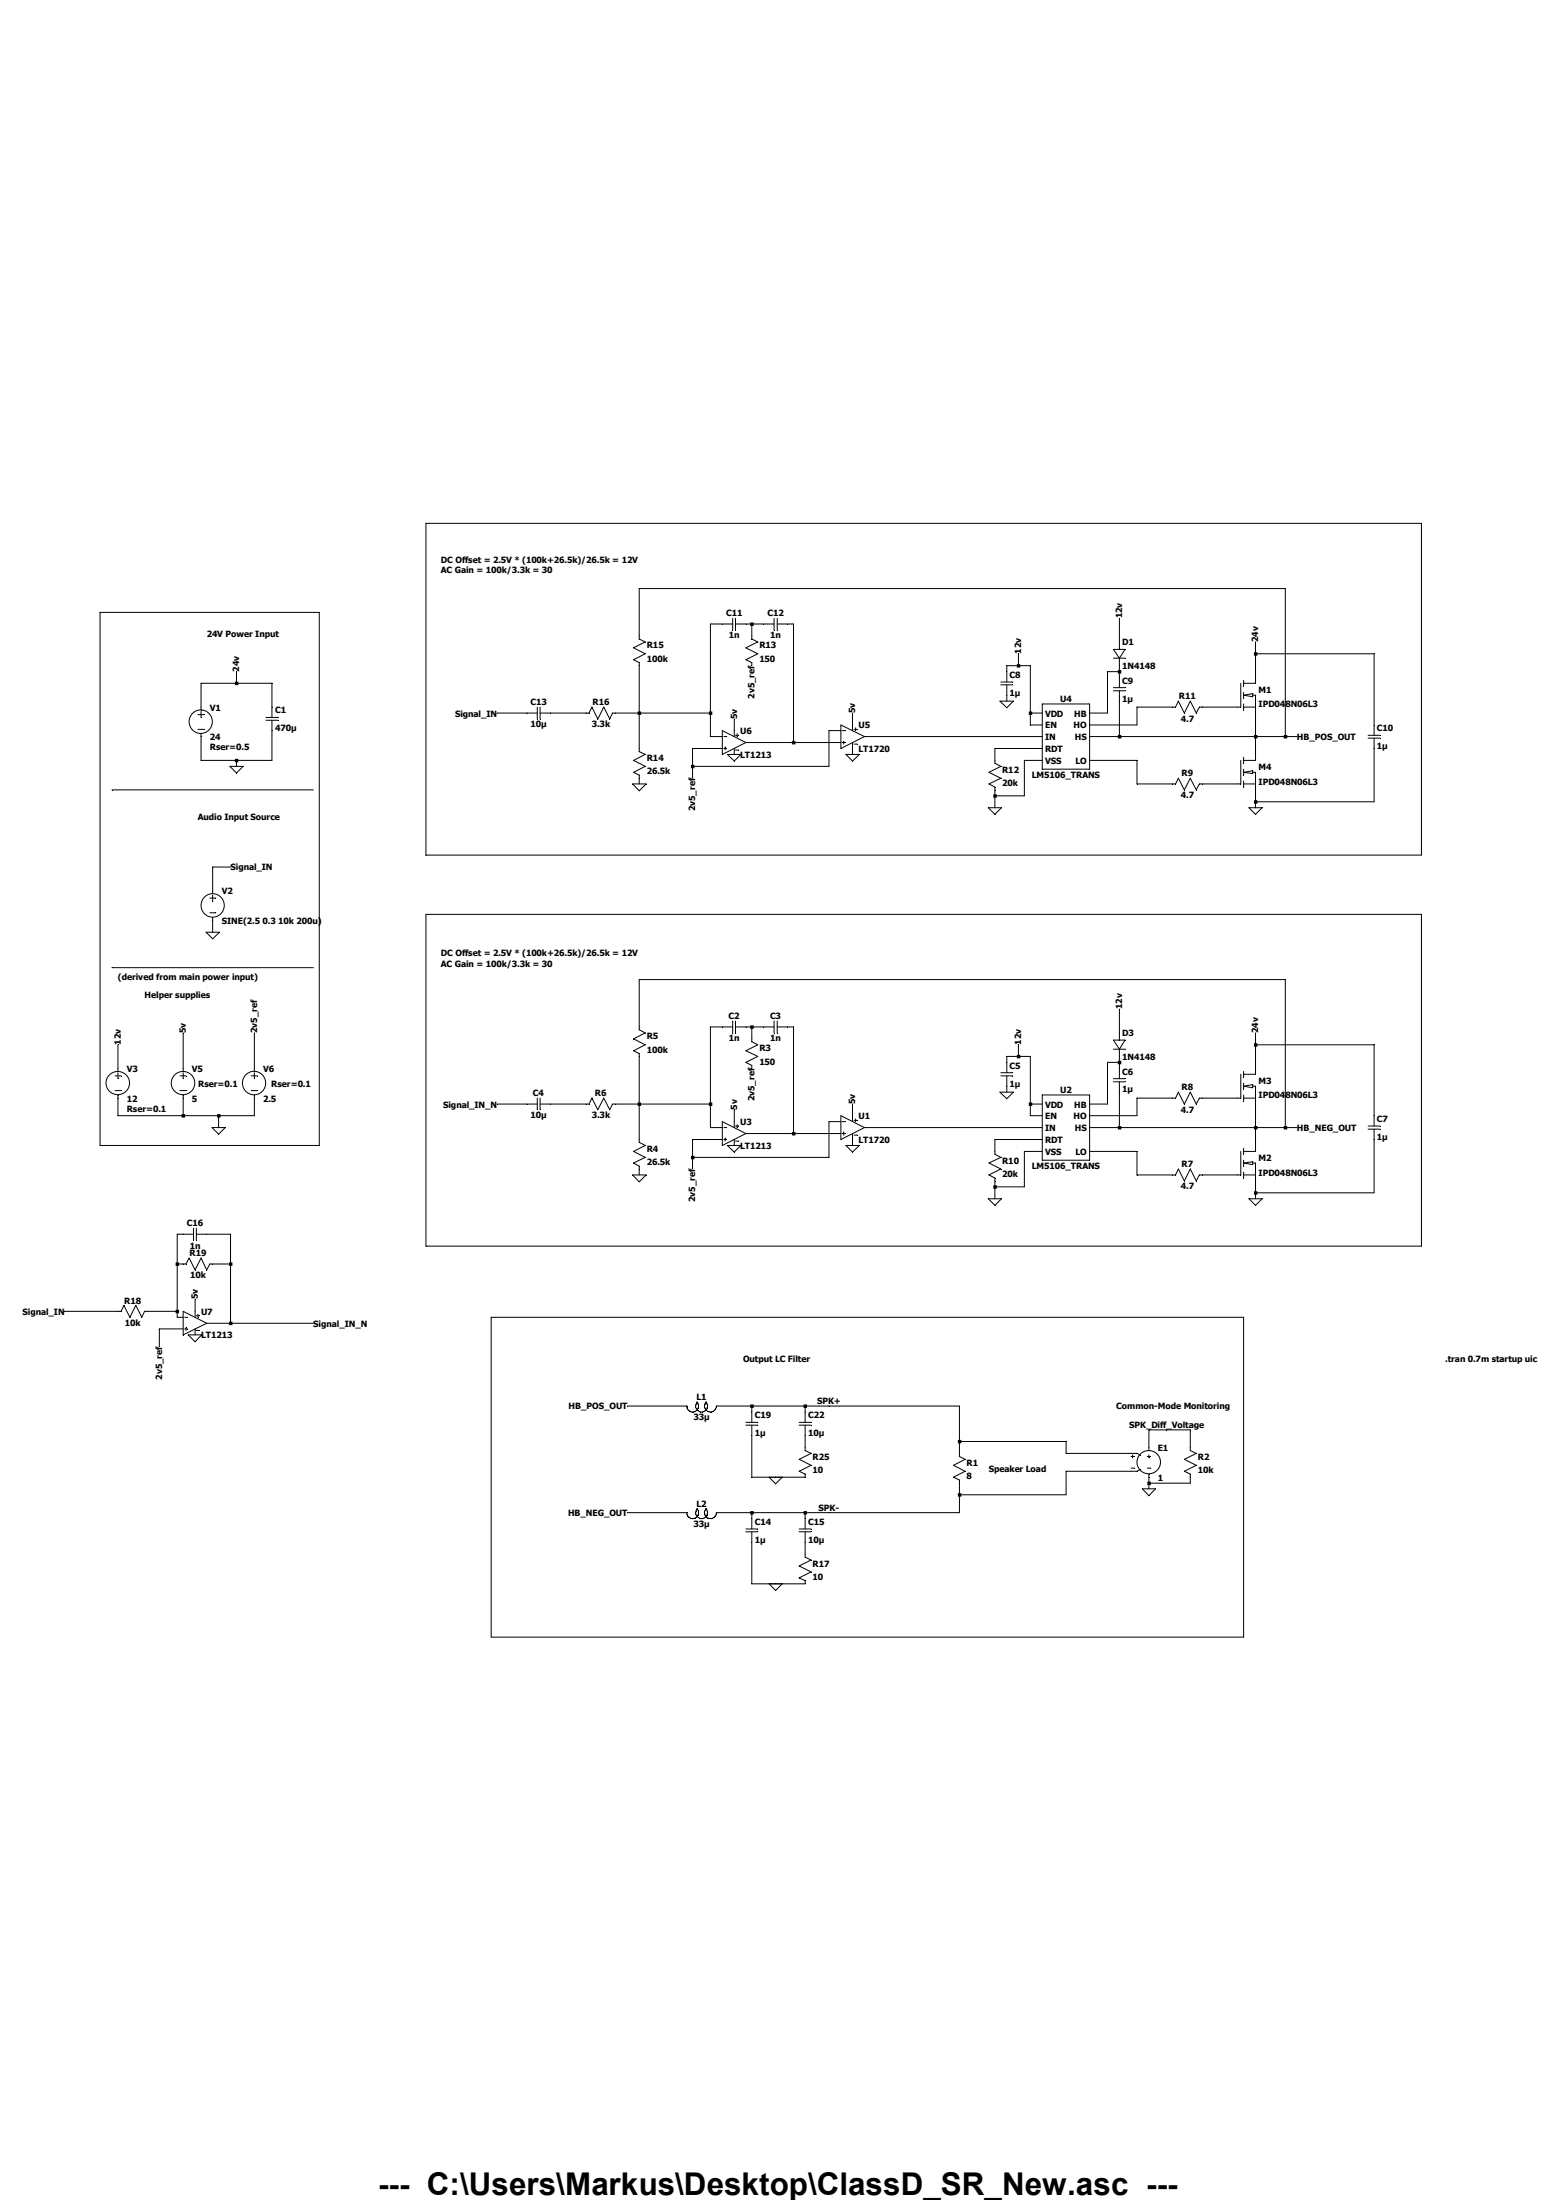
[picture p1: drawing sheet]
<svg xmlns="http://www.w3.org/2000/svg" width="210mm" height="297mm" viewBox="0 0 210 297" stroke-linecap="round" stroke-linejoin="round" font-family="sans-serif">
<g fill="none" stroke="#000" stroke-width=".13">
<path d="M26.7 96.5h.8M26.7 98.5h.8M27.1 95.5v.3M27.1 96.1v.8M27.1 99.1v.3M35.9 96.9h1.6M35.9 97.2h1.6M36.7 95.5v1.4M36.7 97.2v1.4M28.3 121.2h.8M28.3 123.2h.8M28.7 120.2v.4"/>
<path d="M28.7 120.9v.8M28.7 123.9v.3M151.1 139.4v1M24.3 145.2h.8M24.3 147.2h.8M24.7 144.2v.5M24.7 144.8v.8M24.7 147.8v.5M33.9 145.2h.8M33.9 147.2h.8M34.3 144.2v.5M34.3 144.8v.8"/>
<path d="M34.3 147.8v.5M134.3 155.4v.4l.8 .5-1.6 .7 1.6 .8-1.6 .8 .8 .4v.4M135.1 144.8h1.6M135.1 145.2h1.6M135.9 143.4v1.4M135.9 145.2v1.4M150.3 145.6h1.5M150.3 146h1.5M150.3 141.6h1.5M150.3 140.4h1.5l-.7 1.2zM151.1 141.6v1M151.1 144.2v1.4"/>
<path d="M151.1 146v1.4M158.3 148.3h.4l.3-.9 .9 1.7 .8-1.7 .8 1.7 .4-.8h.4M158.3 158.6h.4l.3-.8 .9 1.6 .8-1.6 .8 1.6 .4-.8h.4M167.5 145v3.3h-.5M167.5 155.4v3.2h-.5M167.9 148.3h1.6M167.9 146.6l1.2-.2v.5zM167.9 157l1.2-.2v.4zM167.9 144.7v.8M167.9 146.2v.8M167.9 147.8v.8M167.9 155v.8"/>
<path d="M167.9 156.6v.8M167.9 158.2v.8M167.9 158.6h1.6M169.1 146.6h.4v2.5M169.1 157h.4v2.4M169.5 144.2v.8h-1.6M169.5 154.6v.8h-1.6M129.5 196.2v.4l.8 .4-1.6 .8 1.6 .8-1.6 .8 .8 .4v.4M152.7 196.2h.8l.4 .2M152.7 198.2h.4M152.7 196.6h.4M152.9 196.4v.4"/>
<path d="M153.9 198.4l-.4 .2h-.8M154.9 198.2h.4M154.9 196.6h.4M155.1 195.4v.4M155.1 196.4v.4M155.1 199v.4M160.7 195.4v.4l.8 .4-1.6 .8 1.6 .8-1.6 .8 .8 .4v.4"/>
<circle cx="27.1" cy="97.4" r="1.58"/>
<circle cx="28.7" cy="122.2" r="1.58"/>
<circle cx="24.7" cy="146.2" r="1.58"/>
<circle cx="34.3" cy="146.2" r="1.58"/>
<circle cx="155.1" cy="197.4" r="1.58"/>
</g>
<path d="M140.7 147.8h6.4v8.8h-6.4z" fill="#fff"/>
<g fill="none" stroke="#000" stroke-width=".13">
<path d="M135.1 92.1h1.6M135.1 92.5h1.6M135.9 90.7v1.4M135.9 92.5v1.4M150.3 92.8h1.5M150.3 93.3h1.5M150.3 88.9h1.5M150.3 87.7h1.5l-.7 1.2zM151.1 86.7v1M151.1 88.9v1M151.1 91.4v1.4M151.1 93.3v1.4"/>
<path d="M158.3 95.5h.4l.3-.8 .9 1.6 .8-1.6 .8 1.6 .4-.8h.4M167.5 92.2v3.3h-.5M167.9 95.5h1.6M167.9 93.9l1.2-.3v.5zM167.9 91.9v.8M167.9 93.5v.8M167.9 95v.8M169.1 93.9h.4v2.4M169.5 91.4v.8h-1.6M134.3 102.7v.3l.8 .5-1.6 .8 1.6 .8-1.6 .7 .8 .5v.3M158.3 105.8h.4l.3-.7 .9 1.5 .8-1.5 .8 1.5 .4-.8h.4M167.5 102.7v3.1h-.5"/>
<path d="M167.9 104.3l1.2-.2v.3zM167.9 102.2v.8M167.9 103.8v.8M167.9 105.5v.8M167.9 105.8h1.6M169.1 104.3h.4v2.3M169.5 101.9v.8h-1.6M86.3 138.6v.4l.8 .4-1.6 .9 1.6 .8-1.6 .8 .8 .3v.4M97.5 138.6h1.4M98.9 137.8v1.6M99.3 138.6h1.4M99.3 137.8v1.6"/>
<path d="M103.1 138.6h1.4M104.5 137.8v1.6M104.9 138.6h1.4M104.9 137.8v1.6M15.5 145.2h.8M15.5 147.2h.8M15.9 144.2v.5M15.9 144.8v.8M15.9 147.8v.5M71.1 149.1h1.4M72.5 148.3v1.5M72.9 149.1h1.4"/>
<path d="M72.9 148.3v1.5M79.1 149.1h.4l.4-.8 .8 1.5 .8-1.5 .8 1.5 .4-.7h.4M86.3 153.8v.4l.8 .4-1.6 .8 1.6 .9-1.6 .7 .8 .4v.4M97.5 151.4l3.2 1.6-3.2 1.6zM97.7 152.2h.4M97.7 153.8h.4M97.9 153.6v.5M99.1 151.4v.8M99.1 153.8v.8M99.3 152h.4M99.3 154.1h.4M99.5 151.8v.4"/>
<path d="M101.5 140.3v.3l.8 .5-1.6 .8 1.6 .7-1.6 .8 .8 .4v.4M113.5 150.6l3.2 1.6-3.2 1.6zM113.7 151.4h.4M113.7 153h.4M113.9 152.8v.4M115.1 150.6v.8M115.1 153v.8M115.3 151.3h.4M115.3 153.2h.4M115.5 151v.4M140.7 147.8h6.4v8.8h-6.4zM184.7 152h1.6"/>
<path d="M184.7 152.4h1.6M185.5 150.6v1.4M185.5 152.4v1.4M94.1 189.3a.79 .79 0 0 1-.3 1.3 .79 .79 0 0 1-1.1-.8M94.1 189.3a.8 .8 0 0 0 0 1.1 .8 .8 0 0 0 1.1 0 .8 .8 0 0 0 0-1.1M95.3 189.3a.79 .79 0 0 0 .3 1.3 .79 .79 0 0 0 1.1-.8M100.7 192h1.6M100.7 192.4h1.6M101.5 190.6v1.4M101.5 192.4v1.4M107.9 192h1.6M107.9 192.4h1.6"/>
<path d="M108.7 190.6v1.4M108.7 192.4v1.4M108.7 195.4v.4l.8 .4-1.6 .8 1.6 .8-1.6 .8 .8 .4v.4"/>
<circle cx="15.9" cy="146.2" r="1.58"/>
</g>
<path d="M140.7 95h6.4v8.8h-6.4z" fill="#fff"/>
<g fill="none" stroke="#000" stroke-width=".13">
<path d="M57.5 70.7h134.4v44.7h-134.4zM13.5 82.7h29.6v71.9h-29.6zM27.1 95.5v-3.3h9.6v3.3M31.9 90.7v1.5M36.7 98.6v4.1h-9.6v-3.3M67.1 96.3h5.4M72.5 95.5v1.6M72.9 96.3h6.6l.4-.8 .8 1.6 .8-1.6 .8 1.6 .4-.8h13.2M72.9 95.5v1.6M97.5 98.6l3.2 1.6-3.2 1.7zM97.7 99.4h.4M98.9 84.2h-3v15.2h1.6"/>
<path d="M98.9 83.5v1.5M99.1 97.1v2.3M99.3 99.3h.4M99.3 84.2h5.2M99.3 83.5v1.5M99.5 99.1v.3M101.5 84.2v2.1l.8 .4-1.6 .8 1.6 .8-1.6 .8 .8 .4v.4M104.5 83.5v1.5M104.9 84.2h2.2v16M104.9 83.5v1.5M113.5 97.9l3.2 1.5-3.2 1.6zM113.5 98.6h-1.6v4.9h-18.4"/>
<path d="M113.7 98.6h.4M115.1 96.3v2.3M115.3 98.5h.4M115.5 98.3v.3M116.7 99.4h24M135 94.7h1.8l-.9 .8zM135.9 90.7v-.8h3.2v8h1.6M135.9 93.9v.8M137.5 88.3v1.6M139.1 96.3h1.6M140.7 95h6.4v8.8h-6.4zM147.1 99.4h27.9"/>
<path d="M151.1 90.7h-1.6v5.6h-2.4M151.1 83.5v3.2M151.1 89.9v1.5M151.1 94.7v4.7M158.3 95.5h-4.8v2.4h-6.4M162.3 95.5h4.7M169.5 88.3h16v11M169.5 86.7v4.7M169.5 96.3v5.6M173.5 99.4v-19.9h-87.2v6.8l.8 .4-1.6 .8 1.6 .8-1.6 .8 .8 .4v12l.8 .4-1.6 .8 1.6 .8-1.6 .8 .8 .3v1.2M184.7 99.3h1.6M184.7 99.7h1.6"/>
<path d="M185.5 99.7v8.5h-16M15.1 106.6h27.2M31 103.5h1.8l-.9 .9zM31.1 117.1h-2.4v3.1M31.9 102.7v.8M85.4 105.8h1.8l-.9 1zM97.5 101h-4v4.1M97.7 101h.4M97.9 100.8v.5M98.2 101.9h1.8l-.9 .8zM99.1 101v.9M99.3 101.3h.4"/>
<path d="M100.7 100.2h12.8M113.7 100.2h.4M113.9 100.1v.4M114.2 101.9h1.8l-.9 .8zM115.1 100.2v1.7M115.3 100.5h.4M133.4 109.1h1.8l-.9 .8zM134.3 106.6v2.5M140.7 101h-6.4v1.7M140.7 102.7h-2.4v4.7h-4M147.1 102.7h6.4v3.1h4.8M162.3 105.8h4.7"/>
<path d="M168.6 109.1h1.7l-.8 .8zM169.5 106.6v2.5M15.1 130.6h27.2M24.7 139.4v4.8M27.8 125.9h1.8l-.9 .8zM28.7 124.2v1.7M34.3 139.4v4.8M57.5 123.4h134.4v44.8h-134.4zM86.3 138.6v-6.4h87.2v20M97.5 138.6h-1.6v13.6h1.6M100.7 138.6h2.4M101.5 138.6v1.7"/>
<path d="M106.3 138.6h.8v14.4M151.1 136.2v3.2M169.5 139.4v4.8M15.9 141.1v3.1M15.9 148.3v2.3h18.4v-2.3M24.7 148.3v2.3M28.6 152.2h1.8l-.9 .9zM29.5 150.6v1.6M67.1 149.1h4M74.3 149.1h4.8M83.1 149.1h12.8M85.4 158.6h1.8l-.9 1z"/>
<path d="M86.3 142.6v11.2M86.3 157.8v.8M97.5 153.8h-4v4M98.2 154.6h1.8l-.9 .9zM99.1 149.8v1.6M100.7 153h12.8M113.5 151.4h-1.6v4.9h-18.4M114.2 154.6h1.8l-.9 .9zM115.1 149.1v1.5M115.1 153.8v.8M116.7 152.2h24M134.3 159.4v2.4"/>
<path d="M135 147.4h1.8l-.9 .9zM135.9 143.4v-.8h3.2v8h1.6M135.9 146.6v.8M137.5 141.1v1.5M139.1 149.1h1.6M140.7 153.8h-6.4v1.6M140.7 155.4h-2.4v4.8h-4M147.1 152.2h27.9M147.1 155.4h6.4v3.2h4.8M151.1 142.6v1.6M151.1 147.4v4.8M151.1 143.4h-1.6v5.7h-2.4"/>
<path d="M158.3 148.3h-4.8v2.3h-6.4M162.3 158.6h4.7M162.3 148.3h4.7M169.5 141.1h16v9.5M169.5 149.1v5.5M169.5 159.4v2.4M185.5 153.8v7.2h-16M8.7 177h7.6l.4-.8 .8 1.6 .8-1.6 .8 1.6 .4-.8h4.4M23.9 170.6h1.2l.4-.8 .8 1.6 .8-1.6 .8 1.6 .4-.8h2.8M24.7 177l3.2 1.6-3.2 1.6zM24.7 179.4h-3.2v2.4M24.9 177.8h.4"/>
<path d="M24.9 179.4h.4M25.1 179.2v.4M26.1 166.6h-2.2v11.2h.8M26.1 165.8v1.6M26.3 175.4v2.4M26.3 179.4v.8M26.5 177.6h.4M26.5 179.6h.4M26.5 166.6h4.6v12M26.5 165.8v1.6M26.7 177.4v.4M27.9 178.6h14.4"/>
<path d="M66.3 177.8h101.6v43.2h-101.6zM133.4 161.8h1.8l-.9 .9zM168.6 161.8h1.7l-.8 .9zM25.4 180.2h1.8l-.9 .9zM84.7 189.8h8M96.7 189.8h32.8v6.4M101.5 189.8v.8M101.5 193.8v5.6h7.2M103.8 199.4l.9 .9 .9-.9M108.7 189.8v.8M108.7 193.8v1.6M129.5 194.6h14.4v1.6h8.8"/>
<path d="M152.7 198.6h-8.8v3.2h-14.4M155.1 195.4v-2.4h5.6v2.4M155.1 199.4v1.6M160.7 199.4v.8h-5.6M94.1 203.7a.79 .79 0 0 1-.3 1.3 .79 .79 0 0 1-1.1-.8h-8M94.1 203.7a.8 .8 0 0 0 0 1.1 .8 .8 0 0 0 1.1 0 .8 .8 0 0 0 0-1.1M100.7 206.4h1.6M100.7 206.8h1.6M101.5 204.2v2.2M101.5 206.8v7h7.2v-.4l-.8-.4 1.6-.8-1.6-.8 1.6-.8-.8-.4v-3.4M103.8 213.8l.9 .9 .9-.9M107.9 206.4h1.6"/>
<path d="M107.9 206.8h1.6M108.7 204.2v2.2M129.5 200.2v4h-32.8a.8 .8 0 0 1-1.1 .8 .8 .8 0 0 1-.3-1.3M154.2 201h1.8l-.9 .9z"/>
</g>
<path d="M23.7 170.4h.5v.5h-.5zM23.7 176.8h.5v.5h-.5zM24.5 150.4h.5v.5h-.5zM29.3 150.4h.5v.5h-.5zM30.9 170.4h.5v.5h-.5zM30.9 178.4h.5v.5h-.5zM31.7 92h.5v.5h-.5zM31.7 102.4h.5v.5h-.5zM86.1 96.1h.4v.4h-.4zM86.1 148.8h.4v.5h-.4zM93.3 103.3h.4v.4h-.4zM93.3 156h.4v.5h-.4zM95.7 96.1h.4v.4h-.4zM95.7 148.8h.4v.5h-.4zM101.3 84h.4v.5h-.4zM101.3 138.4h.4v.5h-.4zM101.3 189.6h.4v.5h-.4zM101.3 204h.4v.5h-.4zM106.9 100h.5v.5h-.5zM106.9 152.8h.5v.5h-.5zM108.5 189.6h.4v.5h-.4zM108.5 204h.4v.5h-.4zM129.3 194.4h.5v.5h-.5zM129.3 201.6h.5v.5h-.5zM134.1 107.2h.4v.5h-.4zM134.1 160h.4v.5h-.4zM137.2 89.7h.5v.4h-.5zM137.2 142.4h.5v.5h-.5zM138.9 96.1h.4v.4h-.4zM138.9 148.8h.4v.5h-.4zM150.9 90.5h.4v.4h-.4zM150.9 99.2h.4v.5h-.4zM150.9 143.2h.4v.5h-.4zM150.9 152h.4v.5h-.4zM154.9 200h.4v.5h-.4zM169.2 88.1h.5v.4h-.5zM169.2 99.2h.5v.5h-.5zM169.2 108h.5v.5h-.5zM169.2 140.8h.5v.5h-.5zM169.2 152h.5v.5h-.5zM169.2 160.8h.5v.5h-.5zM173.3 99.2h.4v.5h-.4zM173.3 152h.4v.5h-.4z" fill-rule="evenodd" fill="#000"/>
<text font-size="4.2" x="51" y="296.3">--- C:\Users\Markus\Desktop\ClassD_SR_New.asc ---</text>
<g font-size="1.2">
<text x="59.5" y="75.9">DC Offset = 2.5V * (100k+26.5k)/26.5k = 12V</text>
<text x="59.5" y="77.3">AC Gain = 100k/3.3k = 30</text>
<text x="98" y="83.2">C11</text>
<text x="103.6" y="83.2">C12</text>
<text x="151.5" y="83.5" transform="rotate(-90 151.5 83.5)">12v</text>
<text x="27.9" y="85.9">24V Power Input</text>
<text x="87.3" y="87.5">R15</text>
<text x="87.3" y="89.3">100k</text>
<text x="98.4" y="86.2">1n</text>
<text x="102.5" y="87.5">R13</text>
<text x="102.5" y="89.3">150</text>
<text x="104" y="86.2">1n</text>
<text x="137.8" y="88.3" transform="rotate(-90 137.8 88.3)">12v</text>
<text x="151.5" y="87.1">D1</text>
<text x="169.8" y="86.7" transform="rotate(-90 169.8 86.7)">24v</text>
<text x="28.3" y="95.9">V1</text>
<text x="32.3" y="90.7" transform="rotate(-90 32.3 90.7)">24v</text>
<text x="71.6" y="95.2">C13</text>
<text x="80" y="95.2">R16</text>
<text x="101.9" y="94.3" transform="rotate(-90 101.9 94.3)">2v5_ref</text>
<text x="136.3" y="91.5">C8</text>
<text x="136.3" y="93.9">1µ</text>
<text x="143.1" y="94.8">U4</text>
<text x="151.5" y="92.3">C9</text>
<text x="151.5" y="94.7">1µ</text>
<text x="151.5" y="90.3">1N4148</text>
<text x="159.1" y="94.4">R11</text>
<text x="169.9" y="93.5">M1</text>
<text x="169.9" y="95.5">IPD048N06L3</text>
<text x="28.3" y="101.3">Rser=0.5</text>
<text x="28.3" y="99.9">24</text>
<text x="37.1" y="96.3">C1</text>
<text x="37.1" y="98.7">470µ</text>
<text x="61.4" y="96.7">Signal_IN</text>
<text x="71.6" y="98.2">10µ</text>
<text x="79.9" y="98.2">3.3k</text>
<text x="99.5" y="97.1" transform="rotate(-90 99.5 97.1)">5v</text>
<text x="99.9" y="99.1">U6</text>
<text x="115.4" y="96.3" transform="rotate(-90 115.4 96.3)">5v</text>
<text x="115.9" y="98.3">U5</text>
<text x="115.9" y="101.5">LT1720</text>
<text x="141.1" y="96.7">VDD</text>
<text x="141.1" y="101.5">RDT</text>
<text x="141.1" y="98.3">EN</text>
<text x="141.1" y="99.9">IN</text>
<text x="144.9" y="98.3">HO</text>
<text x="145" y="96.7">HB</text>
<text x="145.1" y="99.9">HS</text>
<text x="159.4" y="97.4">4.7</text>
<text x="175" y="99.9">HB_POS_OUT</text>
<text x="185.8" y="98.7">C10</text>
<text x="185.8" y="101.1">1µ</text>
<text x="87.3" y="102.7">R14</text>
<text x="87.3" y="104.5">26.5k</text>
<text x="99.9" y="102.3">LT1213</text>
<text x="135.3" y="104.3">R12</text>
<text x="135.3" y="106.1">20k</text>
<text x="139.3" y="105">LM5106_TRANS</text>
<text x="141.1" y="103.1">VSS</text>
<text x="145.2" y="103.1">LO</text>
<text x="159.4" y="107.8">4.7</text>
<text x="159.5" y="104.8">R9</text>
<text x="169.9" y="103.9">M4</text>
<text x="169.9" y="105.9">IPD048N06L3</text>
<text x="26.7" y="110.7">Audio Input Source</text>
<text x="93.8" y="109.5" transform="rotate(-90 93.8 109.5)">2v5_ref</text>
<text x="31.1" y="117.5">Signal_IN</text>
<text x="29.9" y="120.7">V2</text>
<text x="29.9" y="124.7">SINE(2.5 0.3 10k 200u)</text>
<text x="59.5" y="129.1">DC Offset = 2.5V * (100k+26.5k)/26.5k = 12V</text>
<text x="59.5" y="130.5">AC Gain = 100k/3.3k = 30</text>
<text x="15.9" y="132.3">(derived from main power input)</text>
<text x="19.5" y="134.7">Helper supplies</text>
<text x="98.3" y="137.6">C2</text>
<text x="103.9" y="137.6">C3</text>
<text x="151.5" y="136.2" transform="rotate(-90 151.5 136.2)">12v</text>
<text x="16.3" y="141.1" transform="rotate(-90 16.3 141.1)">12v</text>
<text x="25.1" y="139.4" transform="rotate(-90 25.1 139.4)">5v</text>
<text x="34.7" y="139.4" transform="rotate(-90 34.7 139.4)">2v5_ref</text>
<text x="87.3" y="140.3">R5</text>
<text x="87.3" y="142.1">100k</text>
<text x="98.4" y="140.6">1n</text>
<text x="102.5" y="141.9">R3</text>
<text x="102.5" y="143.7">150</text>
<text x="104" y="140.6">1n</text>
<text x="137.8" y="141.1" transform="rotate(-90 137.8 141.1)">12v</text>
<text x="151.5" y="139.9">D3</text>
<text x="151.5" y="143.1">1N4148</text>
<text x="169.8" y="139.4" transform="rotate(-90 169.8 139.4)">24v</text>
<text x="17.1" y="144.7">V3</text>
<text x="17.1" y="148.7">12</text>
<text x="25.9" y="144.7">V5</text>
<text x="25.9" y="148.7">5</text>
<text x="26.8" y="146.8">Rser=0.1</text>
<text x="35.5" y="144.7">V6</text>
<text x="35.5" y="148.7">2.5</text>
<text x="36.6" y="146.8">Rser=0.1</text>
<text x="59.8" y="149.5">Signal_IN_N</text>
<text x="71.9" y="148">C4</text>
<text x="80.3" y="148">R6</text>
<text x="99.5" y="149.8" transform="rotate(-90 99.5 149.8)">5v</text>
<text x="101.9" y="148.7" transform="rotate(-90 101.9 148.7)">2v5_ref</text>
<text x="115.4" y="149.1" transform="rotate(-90 115.4 149.1)">5v</text>
<text x="136.3" y="144.3">C5</text>
<text x="136.3" y="146.7">1µ</text>
<text x="141.1" y="149.5">VDD</text>
<text x="143.1" y="147.6">U2</text>
<text x="145" y="149.5">HB</text>
<text x="151.5" y="145.1">C6</text>
<text x="151.5" y="147.5">1µ</text>
<text x="159.5" y="147.2">R8</text>
<text x="169.9" y="146.3">M3</text>
<text x="169.9" y="148.3">IPD048N06L3</text>
<text x="17.1" y="150.1">Rser=0.1</text>
<text x="71.6" y="151">10µ</text>
<text x="79.9" y="151">3.3k</text>
<text x="87.3" y="155.5">R4</text>
<text x="99.9" y="151.9">U3</text>
<text x="99.9" y="155.1">LT1213</text>
<text x="115.9" y="151.1">U1</text>
<text x="115.9" y="154.3">LT1720</text>
<text x="141.1" y="154.3">RDT</text>
<text x="141.1" y="151.1">EN</text>
<text x="141.1" y="152.7">IN</text>
<text x="141.1" y="155.9">VSS</text>
<text x="144.9" y="151.1">HO</text>
<text x="145.1" y="152.7">HS</text>
<text x="145.2" y="155.9">LO</text>
<text x="159.4" y="150.2">4.7</text>
<text x="175" y="152.7">HB_NEG_OUT</text>
<text x="185.8" y="151.5">C7</text>
<text x="185.8" y="153.9">1µ</text>
<text x="87.3" y="157.3">26.5k</text>
<text x="135.3" y="157.1">R10</text>
<text x="135.3" y="158.9">20k</text>
<text x="139.3" y="157.8">LM5106_TRANS</text>
<text x="159.4" y="160.6">4.7</text>
<text x="159.5" y="157.6">R7</text>
<text x="169.9" y="156.7">M2</text>
<text x="169.9" y="158.7">IPD048N06L3</text>
<text x="25.2" y="165.6">C16</text>
<text x="93.8" y="162.3" transform="rotate(-90 93.8 162.3)">2v5_ref</text>
<text x="25.6" y="169.6">R19</text>
<text x="25.6" y="168.6">1n</text>
<text x="25.7" y="172.6">10k</text>
<text x="3" y="177.5">Signal_IN</text>
<text x="16.8" y="176">R18</text>
<text x="16.8" y="179">10k</text>
<text x="26.7" y="175.4" transform="rotate(-90 26.7 175.4)">5v</text>
<text x="27.1" y="177.5">U7</text>
<text x="42.3" y="179.1">Signal_IN_N</text>
<text x="27.1" y="180.7">LT1213</text>
<text x="100.3" y="183.9">Output LC Filter</text>
<text x="195.1" y="183.9">.tran 0.7m startup uic</text>
<text x="21.9" y="186.3" transform="rotate(-90 21.9 186.3)">2v5_ref</text>
<text x="76.8" y="190.3">HB_POS_OUT</text>
<text x="93.6" y="191.8">33µ</text>
<text x="94" y="189">L1</text>
<text x="101.9" y="191.5">C19</text>
<text x="109.1" y="191.5">C22</text>
<text x="110.3" y="189.6">SPK+</text>
<text x="150.7" y="190.3">Common-Mode Monitoring</text>
<text x="101.9" y="193.9">1µ</text>
<text x="109.1" y="193.9">10µ</text>
<text x="109.7" y="197.1">R25</text>
<text x="130.5" y="197.9">R1</text>
<text x="152.4" y="192.8">SPK_Diff_Voltage</text>
<text x="156.3" y="195.9">E1</text>
<text x="161.7" y="197.1">R2</text>
<text x="94" y="203.4">L2</text>
<text x="109.7" y="198.9">10</text>
<text x="110.5" y="204">SPK-</text>
<text x="130.5" y="199.7">8</text>
<text x="133.5" y="198.7">Speaker Load</text>
<text x="156.3" y="199.9">1</text>
<text x="161.7" y="198.9">10k</text>
<text x="76.7" y="204.7">HB_NEG_OUT</text>
<text x="93.6" y="206.2">33µ</text>
<text x="101.9" y="205.9">C14</text>
<text x="101.9" y="208.3">1µ</text>
<text x="109.1" y="205.9">C15</text>
<text x="109.1" y="208.3">10µ</text>
<text x="109.7" y="211.5">R17</text>
<text x="109.7" y="213.3">10</text>
</g>
</svg>
